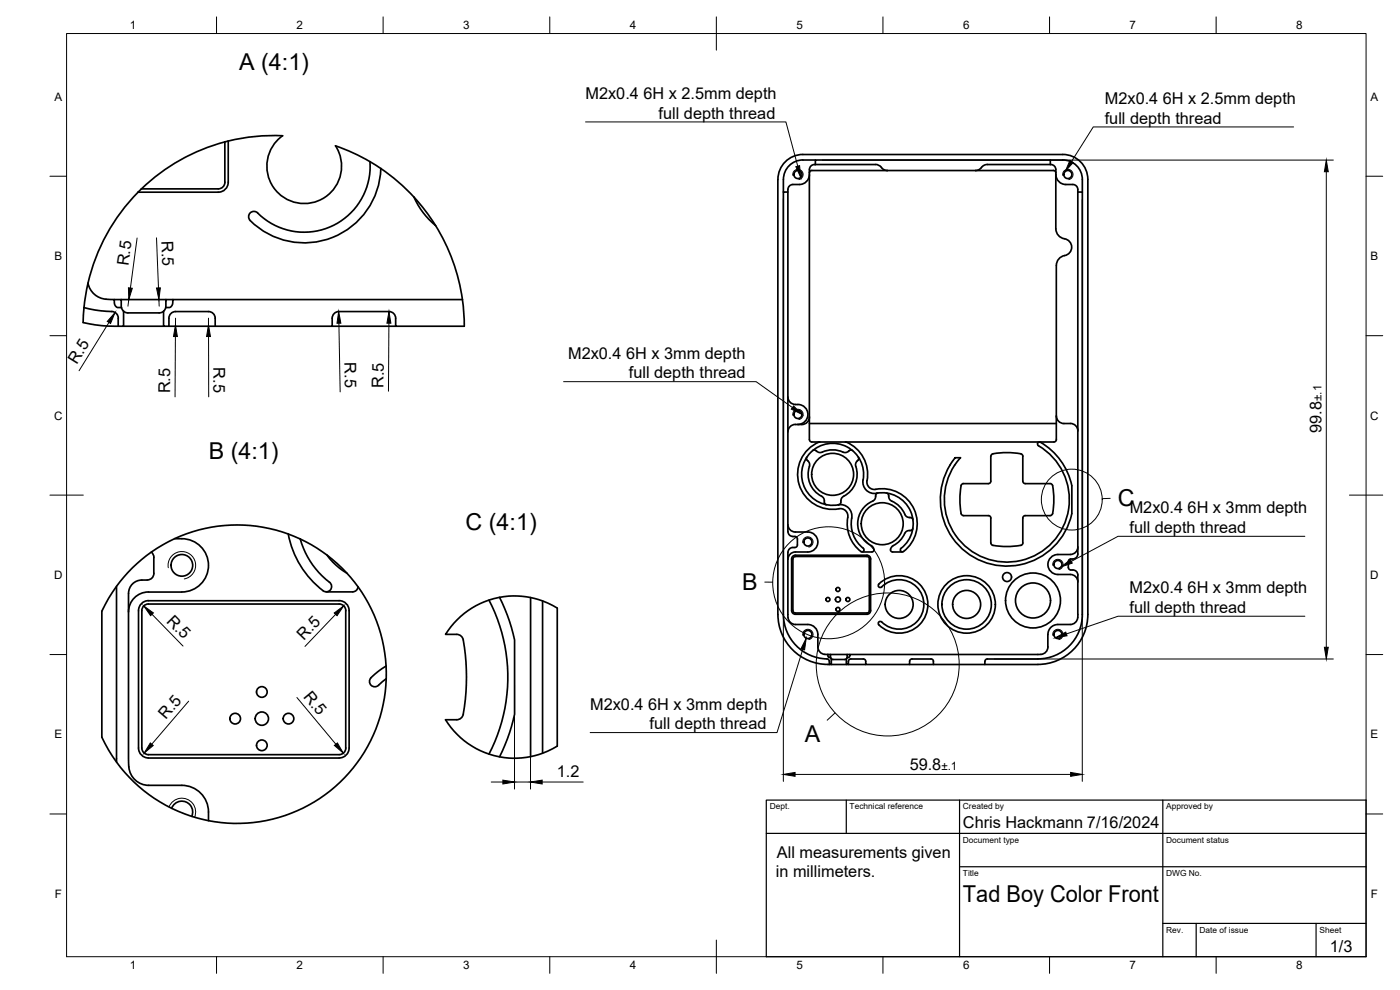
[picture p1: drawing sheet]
<svg xmlns="http://www.w3.org/2000/svg" width="420mm" height="297mm" viewBox="0 0 420 297" stroke-linecap="round" stroke-linejoin="round" font-family="sans-serif">
<!-- layer: Visible -->
<g fill="none" stroke="#000" stroke-width=".51">
<path d="M41.4 57.7a57.2 57.2 0 0 0-16.2 34.6M42.5 56.7l-1.1 1M67.5 42.6v12.1M67.5 54.7a2 2 0 0 1-2 2h-23.1M68.5 42.3a57.2 57.2 0 0 0-26 14.4M68.5 42.3v12.4a2.99 2.99 0 0 1-3 3h-24.1M84.8 40.7l-7.6 .2-5 .6-3.7 .8M84.8 40.7a11.2 11.2 0 0 0-2.7 15.5 11.2 11.2 0 0 0 15.4 3 11.2 11.2 0 0 0 3.2-15.4l5.8 2.3 4.6 2.4M111 48.5a19.8 19.8 0 0 1-11.7 19.5 19.8 19.8 0 0 1-22.4-4.4 1.61 1.61 0 0 0-2 .5 1.61 1.61 0 0 0 .2 2.1 23 23 0 0 0 24.7 5 23 23 0 0 0 14.5-20.6M111.1 48.5l3.2 2.1M114.3 50.6l5.7 4.4 4.3 4.2M124.2 59.2a23.2 23.2 0 0 0 6.5 8.5"/>
<path d="M124.3 59.2l3.4 4.1 3 4.3M233.4 53.9v130.5M233.5 53.8a7.5 7.5 0 0 1 7.5-7.4l78-.1a7.5 7.5 0 0 1 7.5 7.5v130.6a15 15 0 0 1-15 15h-15.9M235.1 53.9v3.7M242.9 52.4a2.99 2.99 0 0 1-3 3h-1.9a1.72 1.72 0 0 0-1.5 2.2M243.6 51.2h72.5M243.7 51.1l-.6 .3-.2 .5M244.7 48a10.6 10.6 0 0 0-6.4 .6 5.9 5.9 0 0 0-3.2 5.2M244.7 49.4v-1.4h70.5v1.4M266.3 51.2l-1.2-.4-1.2-1.1-.7-.3h-18.8a1.52 1.52 0 0 0-1.5 1.5v74.2M292.7 51.2l1.2-.4 1.3-1.1 1.1-.4 19.1 .1a1.49 1.49 0 0 1 1.5 1.5v17.8M315.2 48a10.7 10.7 0 0 1 6.5 .6 5.9 5.9 0 0 1 3.1 5.2v3.8"/>
<path d="M316.1 51.1l.6 .3 .2 .5M316.9 52.4a2.99 2.99 0 0 0 3 3h2.1a1.69 1.69 0 0 1 1.5 2.2v108.6M323.5 57.6h1.3v126.8a13.4 13.4 0 0 1-13.3 13.3h-15.2l-.5 .2-.2 .6M130.7 67.6a57.2 57.2 0 0 1 8.1 22.3M316.9 68.7a3.3 3.3 0 0 0 3.1 3.1 2.63 2.63 0 0 1 1.6 3 2.63 2.63 0 0 1-2.7 2 3 3 0 0 0-1.9 2.8M317 79.6v52.3M25.2 92.3l3.3 .7 3.3 .4a3.1 3.1 0 0 1 3.4 1.1l.3 1v2.4h1.6v-4.5l1.1 .5h9.7l1.2-.5v4.5h1.6v-2.4a2 2 0 0 1 2-2h9.9a2 2 0 0 1 2 2v2.4h35.1v-2.4a2 2 0 0 1 2-2h15a2 2 0 0 1 2 2v2.4h20.6M25.2 92.3l-.3 4.5 5.6 .9 5 .2M26.4 85a6.2 6.2 0 0 0 6.6 4.9h1.3l.1 1.4 .6 .8 1.4 .2M34.3 89.9h2.1v2.4M36.4 89.9h13.4M36.4 92.3l.7 1.1"/>
<path d="M37.1 97.9h12M49.7 92.3l-.6 1.1M50.7 97.9h13.9M51.9 89.9h-2.1l-.1 2.4M99.7 97.9h19M138.8 89.9h-86.9l-.1 1.3-.4 .8-.5 .3h-1.2M138.8 89.9l.5 8M236.5 119.1a2.25 2.25 0 0 0 2.2 2.3M238.7 127.4h1.9M238.7 121.4h.8M238.7 127.3a2.25 2.25 0 0 0-2.2 2.3M239.5 121.4a3 3 0 0 1 3 3 3 3 0 0 1-3 2.9"/>
<path d="M242.1 137.1v.8a2.15 2.15 0 0 1 .6 3 7.4 7.4 0 0 0 3.9 8M242.9 125.1v6.8l.2 .5 .6 .2M242.9 125.1a2.25 2.25 0 0 1-2.2 2.3M242.9 127.1h74.1M243.6 132.6h72.7M243.9 135.2l.5-.2a2.6 2.6 0 0 0 3.1 .4 8.7 8.7 0 0 1 6.2 .4l1.4-.7 .7 .1M246 132.6a10.5 10.5 0 0 0-6.2 12.7 10.5 10.5 0 0 0 12 7.4M253.8 132.6a10.4 10.4 0 0 1 6.4 12 2.24 2.24 0 0 0 2.6 2.2 10.5 10.5 0 0 1 11.6 6.1 10.5 10.5 0 0 1-3.5 12.7l-.6-.2-.1-.5a10.9 10.9 0 0 0 3.8-7.1 9.3 9.3 0 0 0-10.9-9.8M257.6 137.1v.8a2.13 2.13 0 0 0-.5 3 7.4 7.4 0 0 1-3.9 8M307 136.9v7.5l.2 .5 .5 .2h7.5M307 136.9l-.2-.5a3.1 3.1 0 0 0-2.3-.5 17.6 17.6 0 0 0-7 .5l-.2 .5 .1 7.5-.2 .5-.6 .2h-7.4l-.5 .2a17.9 17.9 0 0 0 0 9.2l.5 .2h7.4a.72 .72 0 0 1 .8 .7l-.1 7.5 .2 .5a3 3 0 0 0 2.3 .5 18.3 18.3 0 0 0 7-.5l.2-.5M311.7 133.7a18.8 18.8 0 0 1 6.4 26 18.8 18.8 0 0 1-26 6 18.8 18.8 0 0 1-5.6-26.1"/>
<path d="M311.7 133.7a.6 .6 0 0 1-.3-.8 .6 .6 0 0 1 .9-.2 19.9 19.9 0 0 1 9.4 13v8.4a20 20 0 0 1-28.1 13.8 20 20 0 0 1-7-30.5l1.6-.1-1.7 2.3M317 124.8a2.25 2.25 0 0 0 2.3 2.3M317 131.9l-.2 .5-.5 .2M319.3 127.1h1.9M321.2 127a2.25 2.25 0 0 1 2.3 2.3M236.5 157.4a2.25 2.25 0 0 0 2.2 2.2M236.5 159.5v-101.9h-1.4v126.8M236.5 159.5a1.49 1.49 0 0 0 1.5 1.5M238.7 159.6h3.8a3 3 0 0 1 2.9 3 3 3 0 0 1-2.9 3h-3.8M246.6 148.9l.6 .6 .2 .7M247.4 150.2v.8l.6 .4M251.6 151.4a3.6 3.6 0 0 1 3.9 5.1 9.6 9.6 0 0 0 3.7 8.2v.7l-.4 .2a9.9 9.9 0 0 1-4.4-10.3 2.25 2.25 0 0 0-2.6-2.7"/>
<path d="M251.8 151.4l-.2 .1M252.3 150.2v.8l-.6 .4M253.2 148.9l-.6 .6-.2 .7M261.9 150.4a7.4 7.4 0 0 0-4.5 6.7 7.4 7.4 0 0 0 4.4 6.8 .87 .87 0 0 1 .6 .9 .87 .87 0 0 1-.7 .8h-3M262.8 148.7l-.2 1-.7 .7M263 148a3.6 3.6 0 0 1-3.8-5.1 9.3 9.3 0 0 0-9.5-9.9 9.3 9.3 0 0 0-9.1 10.3 9.3 9.3 0 0 0 11 8.2M263.5 147.9l-.5 .3-.2 .5M266.1 147.9l.4 .3a2.57 2.57 0 0 0 1.8 2.5l2.2 1.8 1.1 1.8M271.6 154.3l.4 .6 .9 .4M272.9 155.3l.8 .2 .3 .4M274 158.5l-.5 .6a1.99 1.99 0 0 0-2.3 1.6 10.9 10.9 0 0 1-3.7 3.5 .75 .75 0 0 0-.3 .8 .75 .75 0 0 0 .7 .6h2.9M315.2 154.7h-7.5l-.5 .2-.2 .5v7.5"/>
<path d="M315.2 145.1l.4 .2 .3 .4M315.9 154.1l-.3 .4-.4 .2M315.9 145.7a24.2 24.2 0 0 1 0 8.4M35 175.9v52.8M39.8 170.4a44.8 44.8 0 0 1 66.6 4.3 44.8 44.8 0 0 1-11.8 65.8 44.8 44.8 0 0 1-64-19.3v-37.8a45.5 45.5 0 0 1 9.2-13zM44.2 174a4.6 4.6 0 0 0-5.3 2.5l-.3 1.5v49.6a6.9 6.9 0 0 0 3.4 7.4l2.6 .6h10a8 8 0 0 1 8 8v2.6M44.6 177.6h10M44.6 177.6a6 6 0 0 0-6 6M45.4 165.7l.7 .8 .1 .7M46.2 167.2v4.8M46.2 172a2 2 0 0 1-2 2M52.4 161.6a8.7 8.7 0 0 1 9.1 4 8 8 0 0 1-6.9 12"/>
<path d="M86.5 160.2a27.5 27.5 0 0 0 10.9 17.3 1.59 1.59 0 0 0 1.9-.8 1.59 1.59 0 0 0-.4-2 24.7 24.7 0 0 1-8.8-13M98.1 166.5l2.7 3.1 3.3 2.4M107.4 176a1.6 1.6 0 0 1-1.6 1.6h-7.9M149.9 179.2l3 7.2 1.5 5.6v22.3l-1.5 5.6-3 7.2M159.2 179.3v47.7M237.6 167.7v15.5M238 161h.5M238 164.3h.5M238 167.7v15.5M238 164.3a1.49 1.49 0 0 0-1.5 1.5v19.5M238.6 161l.5 .2 .2 .5v2l-.7 .6M238.7 166.6h21.5"/>
<path d="M238.7 167h21.5M238.7 166.6l-.7 .2-.4 .9M238.7 165.6a2.25 2.25 0 0 0-2.2 2.3M238.7 167l-.5 .2-.2 .5M260.2 166.6l.9 .5 .2 .6M260.2 167l.5 .2 .2 .5M260.9 167.7v15.5M261.3 167.7v15.5M263.8 175.2a8.6 8.6 0 0 1 12.2 .1 8.6 8.6 0 0 1-.2 12.2 8.6 8.6 0 0 1-12.2-.2l.1-.7 .7-.1a7.5 7.5 0 0 0 10.6 .2 7.5 7.5 0 0 0 0-10.7 7.5 7.5 0 0 0-10.6 .2h-.5l-.3-.3zM317.5 166.4h3.7M317.5 172.4h3.7M317.5 166.4a3 3 0 0 0-3 3 3 3 0 0 0 3 3"/>
<path d="M321.2 172.4a2.25 2.25 0 0 1 2.3 2.2M321.4 171a1.63 1.63 0 0 1 2.1 1.5v11.9M321.4 167.7h.6M321.4 167.7l-.5 .2-.3 .6 .1 2.1 .7 .4M323.5 166.2a1.49 1.49 0 0 1-1.5 1.5M323.5 164.1a2.25 2.25 0 0 1-2.3 2.3M44.6 181.2h57.2M44.6 181.2a2 2 0 0 0-2 2v41.2a2 2 0 0 0 2 2h57.2M101.8 180.2h-57.2a2.99 2.99 0 0 0-3 3v41.2a2.99 2.99 0 0 0 3 3h57.2M101.8 180.2a2.99 2.99 0 0 1 3 3v41.2a2.99 2.99 0 0 1-3 3M101.8 181.2a1.96 1.96 0 0 1 2 2v41.2a2 2 0 0 1-2 2M115.9 199.8l-2.4 1.7-2.1 1.8a1.59 1.59 0 0 0-.1 2.3 1.59 1.59 0 0 0 2.3 0l2.3-2"/>
<path d="M137.2 185.9a24.3 24.3 0 0 1 30-3.5v41.5a24.4 24.4 0 0 1-33.5-8h3.4l1.3-.4a4 4 0 0 0 1-3.4 63.2 63.2 0 0 0-.5-20.6l-.5-.7-.9-.4-3.8-.1 1.6-2.3zM146.7 180.1a50 50 0 0 1 0 46.2M162.8 180.3v45.7M233.5 184.4a15 15 0 0 0 15 15M235.1 184.4a13.5 13.5 0 0 0 13.4 13.4l.4 .7M236.5 185.3a2.25 2.25 0 0 0 2.2 2.1h3.8a2.99 2.99 0 0 1 2.9 3v3.7a2.44 2.44 0 0 0 3.1 2.3M237.6 183.2l.2 .6 .9 .5M238 183.2l.2 .5 .5 .2M238.7 184.3h21.5M238.7 183.9h21.5M248.5 196.4h.7l.1 .9-.7-.1zM248.5 199.4h.4"/>
<path d="M249.2 196.4h5.1M249.3 197.3l.2 .4M249.5 199.4h4.5M254.3 197.3l-.3 .4M254.6 199.4h5.2M255 196.4h-.7v.9M255.4 197.7l4 .1 .4 .4v1.2h13.2v-1.2l.4-.4 6-.1a.72 .72 0 0 1 .7 .8v.9h15.5v-.9M255.4 197.7l-.7 .5-.1 1.2h-.6v-1.7l-.4 .2h-3.7l-.4-.2v1.7h-.6v-.9M260.9 183.2l-.2 .5-.5 .2M261.3 183.2l-.2 .6-.9 .5M273 199.4h7.1M314.5 190.4v3.7"/>
<path d="M314.5 194.1a2.45 2.45 0 0 1-3 2.3h-56.5l-.1 .7-.6 .2M317.5 187.4a3 3 0 0 0-3 3M323.4 185.3a2.25 2.25 0 0 1-2.2 2.1h-3.7M323.5 184.4v.9M51.5 242.5a3.2 3.2 0 0 1 4.3-1.9 3.2 3.2 0 0 1 1.8 4.3"/>
<circle cx="239.5" cy="52.4" r="1.22"/>
<circle cx="320.5" cy="52.4" r="1.22"/>
<circle cx="239.5" cy="124.4" r="1.22"/>
<circle cx="249.9" cy="142.3" r="6.3"/>
<circle cx="264.8" cy="157.1" r="6.3"/>
<circle cx="54.6" cy="169.6" r="3.2"/>
<circle cx="242.5" cy="162.6" r="1.22"/>
<circle cx="248.5" cy="179.9" r=".6"/>
<circle cx="251.5" cy="176.9" r=".6"/>
<circle cx="251.5" cy="179.9" r=".75"/>
<circle cx="254.5" cy="179.9" r=".6"/>
<circle cx="302.2" cy="173.1" r="1.34"/>
<circle cx="317.5" cy="169.4" r="1.22"/>
<circle cx="242.5" cy="190.4" r="1.22"/>
<circle cx="251.5" cy="182.9" r=".6"/>
<circle cx="269.8" cy="181.4" r="4.2"/>
<circle cx="290.1" cy="181.4" r="8.6"/>
<circle cx="290.1" cy="181.4" r="4.2"/>
<circle cx="290.1" cy="181.4" r="7.4"/>
<circle cx="310" cy="180.2" r="5.3"/>
<circle cx="310" cy="180.2" r="8.2"/>
<circle cx="317.5" cy="190.4" r="1.22"/>
<circle cx="70.6" cy="215.6" r="1.6"/>
<circle cx="78.6" cy="207.6" r="1.6"/>
<circle cx="78.6" cy="215.6" r="2"/>
<circle cx="86.6" cy="215.6" r="1.6"/>
<circle cx="78.6" cy="223.6" r="1.6"/>
</g>
<!-- layer: Visible Narrow -->
<path d="M237.9 52.6a1.56 1.56 0 0 1 1.3-1.8 1.56 1.56 0 0 1 1.8 1.3 1.56 1.56 0 0 1-1.3 1.8M318.9 52.6a1.56 1.56 0 0 1 1.3-1.8 1.56 1.56 0 0 1 1.8 1.3 1.56 1.56 0 0 1-1.3 1.8M237.9 124.6a1.56 1.56 0 0 1 1.3-1.8 1.56 1.56 0 0 1 1.8 1.3 1.56 1.56 0 0 1-1.3 1.8M50.5 170.3a4.1 4.1 0 0 1 3.4-4.7 4.1 4.1 0 0 1 4.8 3.3 4.1 4.1 0 0 1-3.4 4.8M240.9 162.9a1.56 1.56 0 0 1 1.3-1.8 1.56 1.56 0 0 1 1.8 1.2 1.56 1.56 0 0 1-1.3 1.9M316 169.6a1.56 1.56 0 0 1 1.2-1.8 1.56 1.56 0 0 1 1.8 1.3 1.56 1.56 0 0 1-1.2 1.8M240.9 190.6a1.56 1.56 0 0 1 1.3-1.8 1.56 1.56 0 0 1 1.8 1.3 1.56 1.56 0 0 1-1.3 1.8M316 190.6a1.56 1.56 0 0 1 1.2-1.8 1.56 1.56 0 0 1 1.8 1.3 1.56 1.56 0 0 1-1.2 1.8M50.7 242.1a4.1 4.1 0 0 1 5.4-2.3 4.1 4.1 0 0 1 2.3 5.4" fill="none" stroke="#000" stroke-width=".3"/>
<!-- layer: BORDER -->
<g fill="none" stroke="#000" stroke-width=".3">
<path d="M20 10.1h390v276.9h-390zM65 5.1v5M115 5.1v5M165 5.1v5M215 5.1v10M265 5.1v5M315 5.1v5M365 5.1v5M15 52.9h5M410 52.9h5M15 100.7h5M410 100.7h5"/>
<path d="M15 148.6h10M405 148.6h10M15 196.4h5M410 196.4h5M15 244.2h5M410 244.2h5M65 287v5M115 287v5M165 287v5M215 282.1v9.9M265 287v5M315 287v5"/>
<path d="M365 287v5"/>
</g>
<!-- layer: TITLEBLOCK -->
<path d="M230 240.1h180v46.9h-180zM230 250h180M254 240.1v9.9M288 240.1v46.9M349 240.1v46.9M288 260.1h122M349 277.1h61M359 277.1v9.9M395 277.1v9.9" fill="none" stroke="#000" stroke-width=".36"/>
<!-- layer: Detail Boundary -->
<g fill="none" stroke="#000" stroke-width=".3">
<path d="M333.2 149.5l-2.4 .1M229.5 174.7h2.4M250.6 213.9l-2.4 2.2"/>
<circle cx="321.7" cy="149.9" r="9.1"/>
<circle cx="248.7" cy="174.9" r="16.8"/>
<circle cx="266.4" cy="199.4" r="21.5"/>
</g>
<!-- layer: FD_Dimensions -->
<g fill="none" stroke="#000" stroke-width=".3">
<path d="M235.1 59.7v174.7M246.8 48h153.4M324.8 59.7v174.7M398 51.5v142.7M41.1 71.4l-2 15M47 71.4l.6 15M32.7 96.7l-9 14.5M38.7 89.9l-.3 2M47.7 89.9l.1 2M52.7 95.5v2M62.6 95.5v2M101.7 97l.4 20.6"/>
<path d="M116.7 97l-.1 20.4M52.6 101l-.1 18.1M62.6 101v18.1M45.6 184.3l9.3 9.6M100.7 184.3l-9.2 9.7M159.2 181.4v55.4M298.4 197.7h101.8M56.6 210.4l-11 12.9M89.1 209.3l11.7 14M154.4 205.2v31.6M147.4 234.6h3.5M154.4 234.6h4.8"/>
<path d="M162.7 234.6h12.3M238.6 232.4h82.7"/>
</g>
<g fill="#000" stroke="#000" stroke-width=".3">
<path d="M398 48l.6 3.5h-1.1zM34.5 93.8l-1.3 3.3-1-.7zM38.5 86.3l1.2 .2-1 3.4zM47 86.4h1.1l-.4 3.5zM101.6 93.5l.7 3.5h-1.2zM116.7 93.5l.6 3.5h-1.2zM52.7 97.5l.5 3.5h-1.1zM62.6 97.5l.6 3.5h-1.2zM43.2 181.8l2.8 2.1-.8 .8zM100.3 183.9l2.8-2.1-1.9 2.9zM397.5 194.2h1.1l-.6 3.5zM45.1 222.9l.9 .8-2.7 2.3z"/>
<path d="M100.4 223.7l.9-.8 1.7 3.1zM150.9 234.1l3.5 .5-3.5 .6zM159.2 234.6l3.5-.5v1.1zM235.1 232.4l3.5-.6v1.1zM321.3 231.8l3.5 .6-3.5 .5z"/>
</g>
<!-- layer: Hole Notes -->
<path d="M238.8 50l1.2-.3 .3 3.5zM321.1 48.1l1 .7-2.4 2.6zM238.2 121.8l2.5 2.5-3.2-1.5zM318.4 170.1l2.8-2.2 .6 1.1zM242 191.5l-.5 3.5-1.1-.3zM316.7 191.4l3.1-1.7 .4 1.1z" fill="#000" stroke="#000" stroke-width=".3"/>
<path d="M175.7 36.6h60.2l3.5 13.3M388.2 38.1h-60.1l-6.5 10.3M169.1 114.5h57.8l10.9 7.8M391.6 160.9h-56.1l-14 7.5M240.9 194.8l-7.7 25h-56.1M391.6 184.9h-56.1l-15.5 5.3" fill="none" stroke="#000" stroke-width=".3"/>
<g font-size="7">
<text x="71.8" y="21">A (4:1)</text>
<text x="62.6" y="137.8">B (4:1)</text>
<text x="335.4" y="151.9">C</text>
<text x="139.7" y="159.1">C (4:1)</text>
<text x="222.8" y="177.1">B</text>
<text x="241.6" y="222.6">A</text>
<text x="289" y="270.6">Tad Boy Color Front</text>
</g>
<g font-size="4.9">
<text x="175.7" y="29.7">M2x0.4</text>
<text x="193.1" y="29.7">6H x 2.5mm depth</text>
<text x="197.7" y="35.6">full depth thread</text>
<text x="331.6" y="31.2">M2x0.4</text>
<text x="349" y="31.2">6H x 2.5mm depth</text>
<text x="331.6" y="37.1">full depth thread</text>
<text x="48.5" y="72.3" transform="rotate(88 48.5 72.3)">R.5</text>
<text x="38.5" y="79.9" transform="rotate(-82 38.5 79.9)">R.5</text>
<text x="170.5" y="107.7">M2x0.4</text>
<text x="187.9" y="107.7">6H x 3mm depth</text>
<text x="23" y="109.6" transform="rotate(-58 23 109.6)">R.5</text>
<text x="64.1" y="110.2" transform="rotate(90 64.1 110.2)">R.5</text>
<text x="103.4" y="108.7" transform="rotate(89 103.4 108.7)">R.5</text>
<text x="188.7" y="113.5">full depth thread</text>
<text x="51.1" y="118.1" transform="rotate(-90 51.1 118.1)">R.5</text>
<text x="115.1" y="116.4" transform="rotate(-90 115.1 116.4)">R.5</text>
<text x="396.6" y="129.8" transform="rotate(-90 396.6 129.8)">99.8</text>
<text x="339" y="154.1">M2x0.4</text>
<text x="356.4" y="154.1">6H x 3mm depth</text>
<text x="339" y="159.9">full depth thread</text>
<text x="339" y="178">M2x0.4</text>
<text x="356.4" y="178">6H x 3mm depth</text>
<text x="339" y="183.9">full depth thread</text>
<text x="49.8" y="186.5" transform="rotate(46 49.8 186.5)">R.5</text>
<text x="91.2" y="192.2" transform="rotate(-46 91.2 192.2)">R.5</text>
<text x="90.9" y="209.1" transform="rotate(50 90.9 209.1)">R.5</text>
<text x="177.1" y="212.9">M2x0.4</text>
<text x="194.5" y="212.9">6H x 3mm depth</text>
<text x="49.8" y="216.1" transform="rotate(-49 49.8 216.1)">R.5</text>
<text x="195" y="218.8">full depth thread</text>
<text x="167.1" y="233.2">1.2</text>
<text x="273" y="230.9">59.8</text>
<text x="289" y="248.5">Chris Hackmann 7/16/2024</text>
<text x="233.2" y="257.3">All measurements given</text>
<text x="232.9" y="263.2">in millimeters.</text>
<text x="399.1" y="285.7">1/3</text>
</g>
<g font-size="3.5">
<text x="39" y="8.8">1</text>
<text x="89" y="8.8">2</text>
<text x="139" y="8.8">3</text>
<text x="189" y="8.8">4</text>
<text x="239" y="8.8">5</text>
<text x="289" y="8.8">6</text>
<text x="339" y="8.8">7</text>
<text x="389" y="8.8">8</text>
<text x="16.3" y="30.2">A</text>
<text x="411.3" y="30.2">A</text>
<text x="16.3" y="78">B</text>
<text x="411.3" y="78">B</text>
<text x="16.2" y="125.9">C</text>
<text x="396.6" y="120.3" transform="rotate(-90 396.6 120.3)">±.1</text>
<text x="411.2" y="125.9">C</text>
<text x="16.2" y="173.7">D</text>
<text x="411.2" y="173.7">D</text>
<text x="16.3" y="221.6">E</text>
<text x="411.3" y="221.6">E</text>
<text x="282.5" y="230.9">±.1</text>
<text x="16.4" y="269.4">F</text>
<text x="411.4" y="269.4">F</text>
<text x="39" y="290.8">1</text>
<text x="89" y="290.8">2</text>
<text x="139" y="290.8">3</text>
<text x="189" y="290.8">4</text>
<text x="239" y="290.8">5</text>
<text x="289" y="290.8">6</text>
<text x="339" y="290.8">7</text>
<text x="389" y="290.8">8</text>
</g>
<g font-size="2.5">
<text x="231" y="242.9">Dept.</text>
<text x="255" y="242.9">Technical reference</text>
<text x="289" y="242.9">Created by</text>
<text x="350" y="242.9">Approved by</text>
<text x="289" y="252.8">Document type</text>
<text x="350" y="252.8">Document status</text>
<text x="289" y="262.9">Title</text>
<text x="350" y="262.9">DWG No.</text>
<text x="350" y="279.9">Rev.</text>
<text x="360" y="279.9">Date of issue</text>
<text x="396" y="279.9">Sheet</text>
</g>
</svg>
